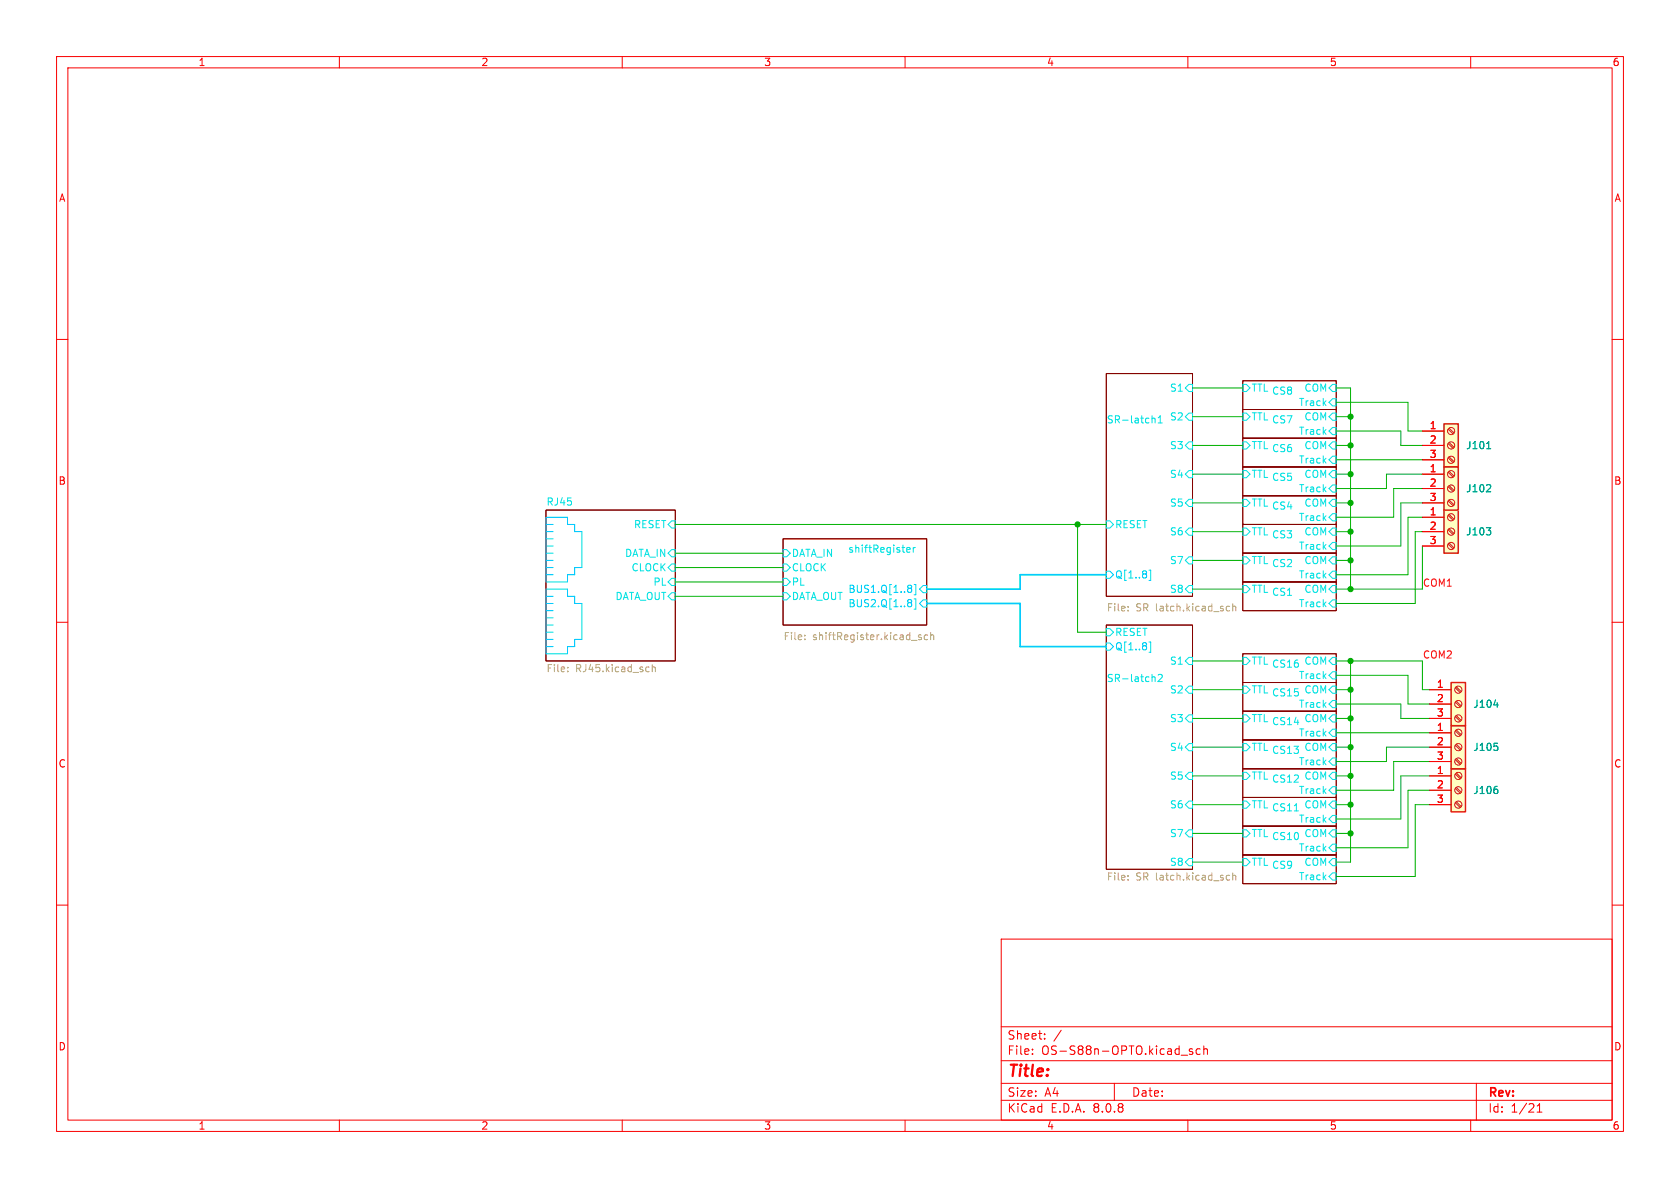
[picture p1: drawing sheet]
<svg xmlns="http://www.w3.org/2000/svg" width="297mm" height="210mm" viewBox="0 0 297 210" stroke-linecap="round" stroke-linejoin="round" font-family="sans-serif">
<g fill="none" stroke="#f90000" stroke-width=".18">
<path d="M10 10h277v190h-277zM12 12h273v186h-273zM60 10v2M110 10v2M160 10v2M210 10v2M260 10v2M10 60h2M285 60h2M10 110h2M285 110h2M10 160h2"/>
<path d="M177 166h108v32h-108zM285 160h2M60 198v2M110 198v2M160 198v2M177 194.5h108M177 191.5h108M177 187.5h108M177 181.5h108M182.5 186.3v.1M182.5 185.5v.1M184.7 183.6v.1"/>
<path d="M184.7 182.8v.1M187.6 182.1l-1.3 2M197 191.5v3M208.8 186.5h1.2M210 198v2M210.8 185.5l-.3-.1-.3 .2 .1 .2 .5 .2v.3h-.6M212.2 185.5l-.5-.1-.2 .3v.4l.1 .2h.6M212.8 185.5l.2-.1 .4 .1 .1 .9M212.8 184.9v1.5M260 198v2M261 191.5v6.5M271.7 196.6h.9"/>
<path d="M271.7 195.5l.5-.4v1.5"/>
</g>
<g fill="none" stroke="#840000" stroke-width=".18">
<path d="M195.6 66h15.2v39.4h-15.2zM219.7 72.4h16.5v5.1h-16.5zM219.7 67.3h16.5v5.1h-16.5zM219.7 77.5h16.5v5.1h-16.5zM96.5 90.2h22.9v26.6h-22.9zM138.4 95.3h25.4v15.2h-25.4zM219.7 92.7h16.5v5.1h-16.5zM219.7 82.6h16.5v5h-16.5zM219.7 87.6h16.5v5.1h-16.5zM219.7 97.8h16.5v5.1h-16.5zM195.6 110.5h15.2v43.2h-15.2zM219.7 102.9h16.5v5.1h-16.5z"/>
<path d="M219.7 115.6h16.5v5.1h-16.5zM219.7 130.8h16.5v5.1h-16.5zM219.7 125.7h16.5v5.1h-16.5zM219.7 120.7h16.5v5h-16.5zM219.7 135.9h16.5v5.1h-16.5zM219.7 146.1h16.5v5h-16.5zM219.7 151.1h16.5v5.1h-16.5zM219.7 141h16.5v5.1h-16.5z"/>
</g>
<g fill="none" stroke="#00e2e2" stroke-width=".18">
<path d="M203.7 74l.1-.1 .3 .1 .1 .8M203.7 73.5v1.3M204.8 74.8h.7M204.8 73.9l.3-.4v1.3M209.5 78.7l.7-.6h.6v1.3h-.6zM209.5 68.6l.7-.7h.6v1.3h-.6zM210.2 73h.6v1.3h-.6l-.7-.6zM219.7 73h.6l.7 .7-.7 .6h-.6zM219.7 67.9h.6l.7 .7-.7 .6h-.6zM219.7 78.1h.6l.7 .6-.7 .7h-.6zM235.6 73h.6v1.3h-.6l-.7-.6zM235.6 75.6h.6v1.2h-.6l-.7-.6z"/>
<path d="M235.6 67.9h.6v1.3h-.6l-.7-.6zM235.6 70.5h.6v1.3h-.6l-.7-.7zM235.6 78.1h.6v1.3h-.6l-.7-.7zM118.7 97.2h.7v1.2h-.7l-.6-.6zM118.7 99.7h.7v1.3h-.7l-.6-.7zM118.7 92.1h.7v1.2h-.7l-.6-.6zM138.4 99.7h.7l.6 .6-.6 .7h-.7zM138.4 97.2h.7l.6 .6-.6 .6h-.7zM160.3 97.4l.2 .2h.3M160.3 97l.2-.2h.2l.2 .2v.1l-.6 .1M161.5 96.8v.8M161.8 96.8l-.3 .2"/>
<path d="M195.6 92.1h.6l.6 .6-.6 .6h-.6zM209.5 94l.7-.7h.6v1.3h-.6zM209.5 83.8l.7-.6h.6v1.3h-.6zM210.2 88.3h.6v1.2h-.6l-.7-.6zM210.2 98.4h.6v1.3h-.6l-.7-.6zM219.7 93.3h.6l.7 .7-.7 .6h-.6zM219.7 83.2h.6l.7 .6-.7 .7h-.6zM219.7 88.3h.6l.7 .6-.7 .6h-.6zM219.7 98.4h.6l.7 .7-.7 .6h-.6zM235.6 80.6h.6v1.3h-.6l-.7-.6zM235.6 93.3h.6v1.3h-.6l-.7-.6zM235.6 95.9h.6v1.3h-.6l-.7-.7z"/>
<path d="M235.6 83.2h.6v1.3h-.6l-.7-.7zM235.6 85.7h.6v1.3h-.6l-.7-.6zM235.6 88.3h.6v1.2h-.6l-.7-.6zM235.6 90.8h.6v1.3h-.6l-.7-.7zM235.6 98.4h.6v1.3h-.6l-.7-.6zM118.1 105.4l.6-.6h.7v1.2h-.7zM118.7 102.2h.7v1.3h-.7l-.6-.6zM138.4 102.2h.7l.6 .7-.6 .6h-.7zM138.4 104.8h.7l.6 .6-.6 .6h-.7zM195.6 111.1h.6l.6 .7-.6 .6h-.6zM203.8 119.6l.4 .2v.7M204.8 119.3l.4-.1 .3 .4-.8 .9h.8"/>
<path d="M209.5 116.8l.7-.6h.6v1.3h-.6zM210.2 103.5h.6v1.3h-.6l-.7-.7zM219.7 103.5h.6l.7 .6-.7 .7h-.6zM219.7 116.2h.6l.7 .6-.7 .7h-.6zM235.6 103.5h.6v1.3h-.6l-.7-.7zM235.6 106h.6v1.3h-.6l-.7-.6zM235.6 116.2h.6v1.3h-.6l-.7-.7zM235.6 118.7h.6v1.3h-.6l-.7-.6zM235.6 101h.6v1.2h-.6l-.7-.6zM209.5 137.2l.7-.7h.6v1.3h-.6zM210.2 126.4h.6v1.2h-.6l-.7-.6zM210.2 131.4h.6v1.3h-.6l-.7-.6z"/>
<path d="M210.2 121.3h.6v1.3h-.6l-.7-.7zM219.7 131.4h.6l.7 .7-.7 .6h-.6zM219.7 126.4h.6l.7 .6-.7 .6h-.6zM219.7 121.3h.6l.7 .6-.7 .7h-.6zM219.7 136.5h.6l.7 .7-.7 .6h-.6zM235.6 131.4h.6v1.3h-.6l-.7-.6zM235.6 134h.6v1.3h-.6l-.7-.7zM235.6 126.4h.6v1.2h-.6l-.7-.6zM235.6 128.9h.6v1.3h-.6l-.7-.7zM235.6 121.3h.6v1.3h-.6l-.7-.7zM235.6 123.8h.6v1.3h-.6l-.7-.6zM235.6 136.5h.6v1.3h-.6l-.7-.6z"/>
<path d="M235.6 139.1h.6v1.2h-.6l-.7-.6zM209.5 152.4l.7-.6h.6v1.2h-.6zM210.2 141.6h.6v1.3h-.6l-.7-.7zM210.2 146.7h.6v1.3h-.6l-.7-.7zM219.7 146.7h.6l.7 .6-.7 .7h-.6zM219.7 151.8h.6l.7 .6-.7 .6h-.6zM219.7 141.6h.6l.7 .6-.7 .7h-.6zM228.8 143.3h.7M235.6 146.7h.6v1.3h-.6l-.7-.7zM235.6 149.2h.6v1.3h-.6l-.7-.6zM235.6 151.8h.6v1.2h-.6l-.7-.6zM235.6 154.3h.6v1.3h-.6l-.7-.7z"/>
<path d="M235.6 141.6h.6v1.3h-.6l-.7-.7zM235.6 144.1h.6v1.3h-.6l-.7-.6z"/>
</g>
<g fill="none" stroke="#00c8ff" stroke-width=".18">
<path d="M160.7 106h.2l.3 .2-.3 .3M160.7 103.4h.2l.3 .3-.3 .3M160.7 106.5h.2M160.7 104h.2M160.9 104l.3 .2v.3l-.1 .2h-.4M160.9 106.5l.3 .3v.2l-.1 .2-.4 .1M161.6 105.9h.3v1.8h-.3M161.6 103.3h.3v1.8h-.3M163.2 106h.6v1.3h-.6l-.6-.6zM163.2 103.5h.6v1.3h-.6l-.6-.7zM195.6 113.7h.6l.6 .6-.6 .6h-.6zM195.6 101h.6l.6 .6-.6 .6h-.6z"/>
<path d="M203.1 113.5h.3v1.8h-.3M203.1 100.8h.3v1.8h-.3"/>
</g>
<g fill="none" stroke="#b4a678" stroke-width=".18">
<path d="M100.4 118.6v.1M100.4 118v.1M114.6 117.9l.2 .1M114.8 118.7h-.2M115.3 117.5v1.2M115.3 118l.2-.1 .3 .1 .1 .7M142.3 113v.1M142.3 112.3v.1M162.8 112.3l-.3-.1-.1 .2v.2l.4 .1v.3h-.4M164 112.3l-.4-.1-.2 .3 .1 .5h.5M164.5 112.4l.2-.2 .3 .1 .1 .8M164.5 111.8v1.3"/>
<path d="M199.4 107.2v.1M199.4 107.9v.1M217 107.2h.4M217.4 107.9l-.4 .1M217.9 106.7v1.3M217.9 107.3l.2-.1h.3l.1 .8M199.4 155.5v.1M199.4 154.8v.1M217 154.7l.4 .1M217.4 155.5l-.4 .1M217.9 154.9l.2-.2 .3 .1 .1 .8M217.9 154.3v1.3"/>
</g>
<path d="M256.5 135.9h2.6v7.6h-2.6z" fill="#ffffc2"/>
<path d="M256.5 135.9h2.6v7.6h-2.6z" fill="none" stroke="#d72100" stroke-width=".25"/>
<g fill="none" stroke="#d72100" stroke-width=".18">
<path d="M257.3 139.4l.8 .8M257.3 136.8l.8 .9M257.5 139.2l.8 .8M257.5 136.7l.8 .8M257.3 141.9l.8 .8M257.5 141.7l.8 .9"/>
<circle cx="257.8" cy="139.7" r=".63"/>
<circle cx="257.8" cy="137.2" r=".63"/>
<circle cx="257.8" cy="142.2" r=".63"/>
</g>
<path d="M252.7 137.2h3.8M252.7 139.7h3.8M252.7 142.2h3.8" fill="none" stroke="#df0000" stroke-width=".18"/>
<path d="M264.7 139.6l.1 .1-.1 .5" fill="none" stroke="#00a0a0" stroke-width=".18"/>
<path d="M256.5 128.3h2.6v7.6h-2.6z" fill="#ffffc2"/>
<path d="M256.5 128.3h2.6v7.6h-2.6z" fill="none" stroke="#d72100" stroke-width=".25"/>
<g fill="none" stroke="#d72100" stroke-width=".18">
<path d="M257.3 134.3l.8 .8M257.3 131.7l.8 .9M257.3 129.2l.8 .8M257.5 134.1l.8 .9M257.5 131.6l.8 .8M257.5 129l.8 .9"/>
<circle cx="257.8" cy="134.6" r=".63"/>
<circle cx="257.8" cy="132.1" r=".63"/>
<circle cx="257.8" cy="129.5" r=".63"/>
</g>
<path d="M252.7 129.5h3.8M252.7 132.1h3.8M252.7 134.6h3.8" fill="none" stroke="#df0000" stroke-width=".18"/>
<path d="M264.2 131.4h.6M264.7 131.9l.1 .2-.1 .5" fill="none" stroke="#00a0a0" stroke-width=".18"/>
<path d="M256.5 120.7h2.6v7.6h-2.6z" fill="#ffffc2"/>
<path d="M256.5 120.7h2.6v7.6h-2.6z" fill="none" stroke="#d72100" stroke-width=".25"/>
<g fill="none" stroke="#d72100" stroke-width=".18">
<path d="M257.3 126.7l.8 .8M257.3 124.1l.8 .9M257.3 121.6l.8 .8M257.5 126.5l.8 .8M257.5 124l.8 .8M257.5 121.4l.8 .9"/>
<circle cx="257.8" cy="124.5" r=".63"/>
<circle cx="257.8" cy="121.9" r=".63"/>
<circle cx="257.8" cy="127" r=".63"/>
</g>
<path d="M252.7 121.9h3.8M252.7 124.5h3.8M252.7 127h3.8" fill="none" stroke="#df0000" stroke-width=".18"/>
<path d="M264.1 124.6h.8" fill="none" stroke="#00a0a0" stroke-width=".18"/>
<path d="M255.3 90.2h2.5v7.6h-2.5z" fill="#ffffc2"/>
<path d="M255.3 90.2h2.5v7.6h-2.5z" fill="none" stroke="#d72100" stroke-width=".25"/>
<g fill="none" stroke="#d72100" stroke-width=".18">
<path d="M256 96.2l.9 .8M256 93.6l.9 .9M256 91.1l.9 .8M256.2 96l.8 .9M256.2 93.5l.8 .8M256.2 90.9l.8 .9"/>
<circle cx="256.5" cy="91.4" r=".63"/>
<circle cx="256.5" cy="96.5" r=".63"/>
<circle cx="256.5" cy="94" r=".63"/>
</g>
<path d="M251.5 91.4h3.8M251.5 94h3.8M251.5 96.5h3.8" fill="none" stroke="#df0000" stroke-width=".18"/>
<path d="M262.8 93.3h.7l-.4 .5M263.4 93.8l.1 .2-.1 .5" fill="none" stroke="#00a0a0" stroke-width=".18"/>
<path d="M255.3 74.9h2.5v7.7h-2.5z" fill="#ffffc2"/>
<path d="M255.3 74.9h2.5v7.7h-2.5z" fill="none" stroke="#d72100" stroke-width=".25"/>
<g fill="none" stroke="#d72100" stroke-width=".18">
<path d="M256 78.4l.9 .8M256 75.9l.9 .8M256.2 78.2l.8 .9M256.2 75.7l.8 .8M256 80.9l.9 .9M256.2 80.8l.8 .8"/>
<circle cx="256.5" cy="76.2" r=".63"/>
<circle cx="256.5" cy="78.7" r=".63"/>
<circle cx="256.5" cy="81.3" r=".63"/>
</g>
<path d="M251.5 76.2h3.8M251.5 78.7h3.8M251.5 81.3h3.8" fill="none" stroke="#df0000" stroke-width=".18"/>
<path d="M262.8 79.3h.7" fill="none" stroke="#00a0a0" stroke-width=".18"/>
<path d="M255.3 82.6h2.5v7.6h-2.5z" fill="#ffffc2"/>
<path d="M255.3 82.6h2.5v7.6h-2.5z" fill="none" stroke="#d72100" stroke-width=".25"/>
<g fill="none" stroke="#d72100" stroke-width=".18">
<path d="M256 88.6l.9 .8M256 86l.9 .9M256 83.5l.9 .8M256.2 88.4l.8 .8M256.2 85.9l.8 .8M256.2 83.3l.8 .9"/>
<circle cx="256.5" cy="88.9" r=".63"/>
<circle cx="256.5" cy="86.4" r=".63"/>
<circle cx="256.5" cy="83.8" r=".63"/>
</g>
<g fill="none" stroke="#df0000" stroke-width=".18">
<path d="M251.5 76.2h3.8M251.5 78.7h3.8M251.5 83.8h3.8M251.5 86.4h3.8M251.5 88.9h3.8M251.5 91.4h3.8M251.5 94h3.8M251.5 96.5h3.8M251.5 81.3h3.8M252.7 137.2h3.8M252.7 139.7h3.8M252.7 129.5h3.8"/>
<path d="M252.7 132.1h3.8M252.7 134.6h3.8M252.7 121.9h3.8M252.7 124.5h3.8M252.7 127h3.8M252.7 142.2h3.8"/>
</g>
<path d="M262.8 79.3h.7M262.8 93.3h.7l-.4 .5M263.4 85.7l.1 .2v.3l-.7 .7h.7M263.4 93.8l.1 .2-.1 .5M264.1 124.6h.8M264.2 131.4h.6M264.7 139.6l.1 .1-.1 .5M264.7 131.9l.1 .2-.1 .5" fill="none" stroke="#00a0a0" stroke-width=".18"/>
<g fill="none" stroke="#068aff" stroke-width=".18">
<path d="M96.5 91.4h3.8v1.3h1.3v1.3h1.3v6.3h-1.3v1.3h-1.3v1.3h-3.8zM96.5 96.5h1.3M96.5 97.8h1.3M96.5 99.1h1.3M96.5 95.3h1.3M96.5 92.7h1.3M96.5 94h1.3M96.5 104.1h3.8v1.3h1.3v1.3h1.3v6.3h-1.3v1.3h-1.3v1.3h-3.8zM96.5 106.7h1.3M96.5 100.3h1.3M96.5 101.6h1.3M96.5 105.4h1.3"/>
<path d="M96.5 114.3h1.3M96.5 111.8h1.3M96.5 110.5h1.3M96.5 109.2h1.3M96.5 113h1.3M96.5 108h1.3"/>
</g>
<path d="M163.8 106.7h16.5v7.6h15.3M195.6 101.6h-15.3v2.5h-16.5" fill="none" stroke="#00c8ff" stroke-width=".3"/>
<g fill="none" stroke="#00b200" stroke-width=".18">
<path d="M210.8 73.7h8.9M210.8 78.7h8.9M210.8 68.6h8.9M236.2 73.7h2.6M236.2 68.6h2.6v35.5M236.2 78.7h2.6M236.2 76.2h11.4v2.5h3.9M236.2 71.1h12.7v5.1h2.6M119.4 92.7h76.2M119.4 97.8h19M190.5 92.7v19.1h5.1M210.8 94h8.9"/>
<path d="M210.8 99.1h8.9M210.8 83.8h8.9M210.8 88.9h8.9M236.2 94h2.6M236.2 99.1h2.6M236.2 83.8h2.6M236.2 88.9h2.6M236.2 81.3h15.3M251.5 94h-1.3v12.7h-14M251.5 83.8h-6.4v2.6h-8.9M251.5 96.5v7.6h-15.3M251.5 91.4h-2.6v10.2h-12.7"/>
<path d="M251.5 88.9h-3.9v7.6h-11.4M251.5 86.4h-5.1v5h-10.2M119.4 105.4h19M119.4 100.3h19M119.4 102.9h19M210.8 104.1h8.9M210.8 116.8h8.9M236.2 119.4h12.7v5.1h3.8M236.2 116.8h15.3v5.1h1.2M238.8 116.8v35.6h-2.6M210.8 137.2h8.9M210.8 132.1h8.9"/>
<path d="M210.8 121.9h8.9M210.8 127h8.9M236.2 137.2h2.6M236.2 124.5h11.4v2.5h5.1M236.2 132.1h2.6M236.2 121.9h2.6M236.2 127h2.6M236.2 129.5h16.5M252.7 139.7h-3.8v10.2h-12.7M252.7 137.2h-5.1v7.6h-11.4M252.7 134.6h-6.3v5.1h-10.2M252.7 132.1h-7.6v2.5h-8.9"/>
<path d="M210.8 147.3h8.9M210.8 152.4h8.9M210.8 142.2h8.9M236.2 147.3h2.6M236.2 142.2h2.6M252.7 142.2h-2.5v12.7h-14"/>
</g>
<g fill="#00a400" stroke="#00a400" stroke-width=".18">
<circle cx="238.8" cy="147.3" r=".46"/>
<circle cx="238.8" cy="142.2" r=".46"/>
<circle cx="238.8" cy="137.2" r=".46"/>
<circle cx="238.8" cy="104.1" r=".46"/>
<circle cx="238.8" cy="99.1" r=".46"/>
<circle cx="190.5" cy="92.7" r=".46"/>
<circle cx="238.8" cy="73.7" r=".46"/>
<circle cx="238.8" cy="78.7" r=".46"/>
<circle cx="238.8" cy="83.8" r=".46"/>
<circle cx="238.8" cy="121.9" r=".46"/>
<circle cx="238.8" cy="127" r=".46"/>
<circle cx="238.8" cy="132.1" r=".46"/>
<circle cx="238.8" cy="116.8" r=".46"/>
<circle cx="238.8" cy="88.9" r=".46"/>
<circle cx="238.8" cy="94" r=".46"/>
</g>
<text font-size="2.8" fill="#f90000" x="178" y="190.9">Title:</text>
<g font-size="2.1" fill="#f90000">
<text x="178" y="184">Sheet:</text>
<text x="178" y="186.7">File:</text>
<text x="184.1" y="186.7">OS-S88n-OPTO.kicad_sch</text>
<text x="178" y="196.9">KiCad</text>
<text x="178" y="194.1">Size:</text>
<text x="184.7" y="194.1">A4</text>
<text x="185.7" y="196.9">E.D.A.</text>
<text x="193.3" y="196.9">8.0.8</text>
<text x="200" y="194.1">Date:</text>
<text x="263" y="194.3">Rev:</text>
<text x="263" y="196.9">Id:</text>
<text x="267.1" y="196.9">1/21</text>
</g>
<g font-size="1.8" fill="#f90000">
<text x="35" y="11.9">1</text>
<text x="85" y="11.9">2</text>
<text x="135" y="11.9">3</text>
<text x="185" y="11.9">4</text>
<text x="235" y="11.9">5</text>
<text x="285" y="11.9">6</text>
<text x="10.3" y="35.9">A</text>
<text x="285.3" y="35.9">A</text>
<text x="10.3" y="85.9">B</text>
<text x="285.3" y="85.9">B</text>
<text x="10.3" y="135.9">C</text>
<text x="285.3" y="135.9">C</text>
<text x="10.3" y="185.9">D</text>
<text x="285.3" y="185.9">D</text>
<text x="35" y="199.9">1</text>
<text x="85" y="199.9">2</text>
<text x="135" y="199.9">3</text>
<text x="185" y="199.9">4</text>
<text x="235" y="199.9">5</text>
<text x="285" y="199.9">6</text>
</g>
<g font-size="1.8" fill="#00e2e2">
<text x="206.7" y="69.4">S1</text>
<text x="221.2" y="69.4">TTL CS8</text>
<text x="229.5" y="72">Track</text>
<text x="230.5" y="69.4">COM</text>
<text x="195.6" y="74.9">SR-latch1</text>
<text x="206.7" y="74.5">S2</text>
<text x="221.2" y="74.5">TTL CS7</text>
<text x="229.5" y="77.1">Track</text>
<text x="230.5" y="74.5">COM</text>
<text x="206.7" y="79.6">S3</text>
<text x="221.2" y="79.6">TTL CS6</text>
<text x="229.5" y="82.1">Track</text>
<text x="230.5" y="79.6">COM</text>
<text x="96.5" y="89.5">RJ45</text>
<text x="206.7" y="89.8">S5</text>
<text x="206.7" y="84.7">S4</text>
<text x="221.2" y="84.7">TTL CS5</text>
<text x="221.2" y="89.8">TTL CS4</text>
<text x="229.5" y="87.2">Track</text>
<text x="230.5" y="84.7">COM</text>
<text x="230.5" y="89.8">COM</text>
<text x="112" y="93.6">RESET</text>
<text x="197" y="93.6">RESET</text>
<text x="206.7" y="94.8">S6</text>
<text x="221.2" y="94.8">TTL CS3</text>
<text x="229.5" y="92.3">Track</text>
<text x="230.5" y="94.8">COM</text>
<text x="110.4" y="98.7">DATA_IN</text>
<text x="111.5" y="101.2">CLOCK</text>
<text x="139.9" y="101.2">CLOCK</text>
<text x="139.9" y="98.7">DATA_IN</text>
<text x="149.9" y="97.8">shiftRegister</text>
<text x="206.7" y="99.9">S7</text>
<text x="221.2" y="99.9">TTL CS2</text>
<text x="229.5" y="97.4">Track</text>
<text x="230.5" y="99.9">COM</text>
<text x="108.7" y="106.3">DATA_OUT</text>
<text x="115.4" y="103.7">PL</text>
<text x="139.9" y="103.7">PL</text>
<text x="139.9" y="106.3">DATA_OUT</text>
<text x="206.7" y="105">S8</text>
<text x="221.2" y="105">TTL CS1</text>
<text x="229.5" y="107.5">Track</text>
<text x="229.5" y="102.5">Track</text>
<text x="230.5" y="105">COM</text>
<text x="197" y="112.6">RESET</text>
<text x="206.7" y="117.7">S1</text>
<text x="221.2" y="117.7">TTL CS16</text>
<text x="230.5" y="117.7">COM</text>
<text x="195.6" y="120.7">SR-latch2</text>
<text x="206.7" y="122.8">S2</text>
<text x="221.2" y="122.8">TTL CS15</text>
<text x="229.5" y="125.3">Track</text>
<text x="229.5" y="120.2">Track</text>
<text x="230.5" y="122.8">COM</text>
<text x="206.7" y="127.9">S3</text>
<text x="221.2" y="127.9">TTL CS14</text>
<text x="229.5" y="130.4">Track</text>
<text x="230.5" y="127.9">COM</text>
<text x="206.7" y="132.9">S4</text>
<text x="221.2" y="132.9">TTL CS13</text>
<text x="229.5" y="135.5">Track</text>
<text x="230.5" y="132.9">COM</text>
<text x="206.7" y="143.1">S6</text>
<text x="206.7" y="138">S5</text>
<text x="221.2" y="143.1">TTL CS11</text>
<text x="221.2" y="138">TTL CS12</text>
<text x="229.5" y="140.6">Track</text>
<text x="230.5" y="143.1">COM</text>
<text x="230.5" y="138">COM</text>
<text x="206.7" y="148.2">S7</text>
<text x="221.2" y="148.2">TTL CS10</text>
<text x="229.5" y="145.6">Track</text>
<text x="230.5" y="148.2">COM</text>
<text x="206.7" y="153.3">S8</text>
<text x="221.2" y="153.3">TTL CS9</text>
<text x="229.5" y="150.7">Track</text>
<text x="229.5" y="155.8">Track</text>
<text x="230.5" y="153.3">COM</text>
</g>
<g font-size="1.8" fill="#e70000">
<text x="252.7" y="75.9">1</text>
<text x="252.7" y="78.5">2</text>
<text x="252.7" y="81">3</text>
<text x="252.7" y="83.6">1</text>
<text x="252.7" y="86.1">2</text>
<text x="252.7" y="88.6">3</text>
<text x="252.7" y="91.2">1</text>
<text x="252.7" y="93.7">2</text>
<text x="252.7" y="96.3">3</text>
<text x="253.9" y="121.7">1</text>
<text x="253.9" y="124.2">2</text>
<text x="253.9" y="129.3">1</text>
<text x="253.9" y="131.8">2</text>
<text x="253.9" y="126.7">3</text>
<text x="253.9" y="136.9">1</text>
<text x="253.9" y="134.4">3</text>
<text x="253.9" y="139.4">2</text>
<text x="253.9" y="142">3</text>
</g>
<g font-size="1.8" fill="#00a0a0">
<text x="259.1" y="79.6">J101</text>
<text x="259.1" y="87.2">J102</text>
<text x="259.1" y="94.8">J103</text>
<text x="260.4" y="125.3">J104</text>
<text x="260.4" y="132.9">J105</text>
<text x="260.4" y="140.6">J106</text>
</g>
<g font-size="1.8" fill="#00c8ff">
<text x="149.9" y="107.5">BUS2.Q[1..8]</text>
<text x="149.9" y="105">BUS1.Q[1..8]</text>
<text x="197" y="102.5">Q[1..8]</text>
<text x="197" y="115.2">Q[1..8]</text>
</g>
<g font-size="1.8" fill="#f70b18">
<text x="251.5" y="103.8">COM1</text>
<text x="251.5" y="116.5">COM2</text>
</g>
<g font-size="1.8" fill="#b4a678">
<text x="138.4" y="113.5">File:</text>
<text x="143.7" y="113.5">shiftRegister.kicad_sch</text>
<text x="195.6" y="108.4">File:</text>
<text x="200.8" y="108.4">SR latch.kicad_sch</text>
<text x="96.5" y="119.2">File:</text>
<text x="101.7" y="119.2">RJ45.kicad_sch</text>
<text x="195.6" y="156">File:</text>
<text x="200.8" y="156">SR latch.kicad_sch</text>
</g>
</svg>
